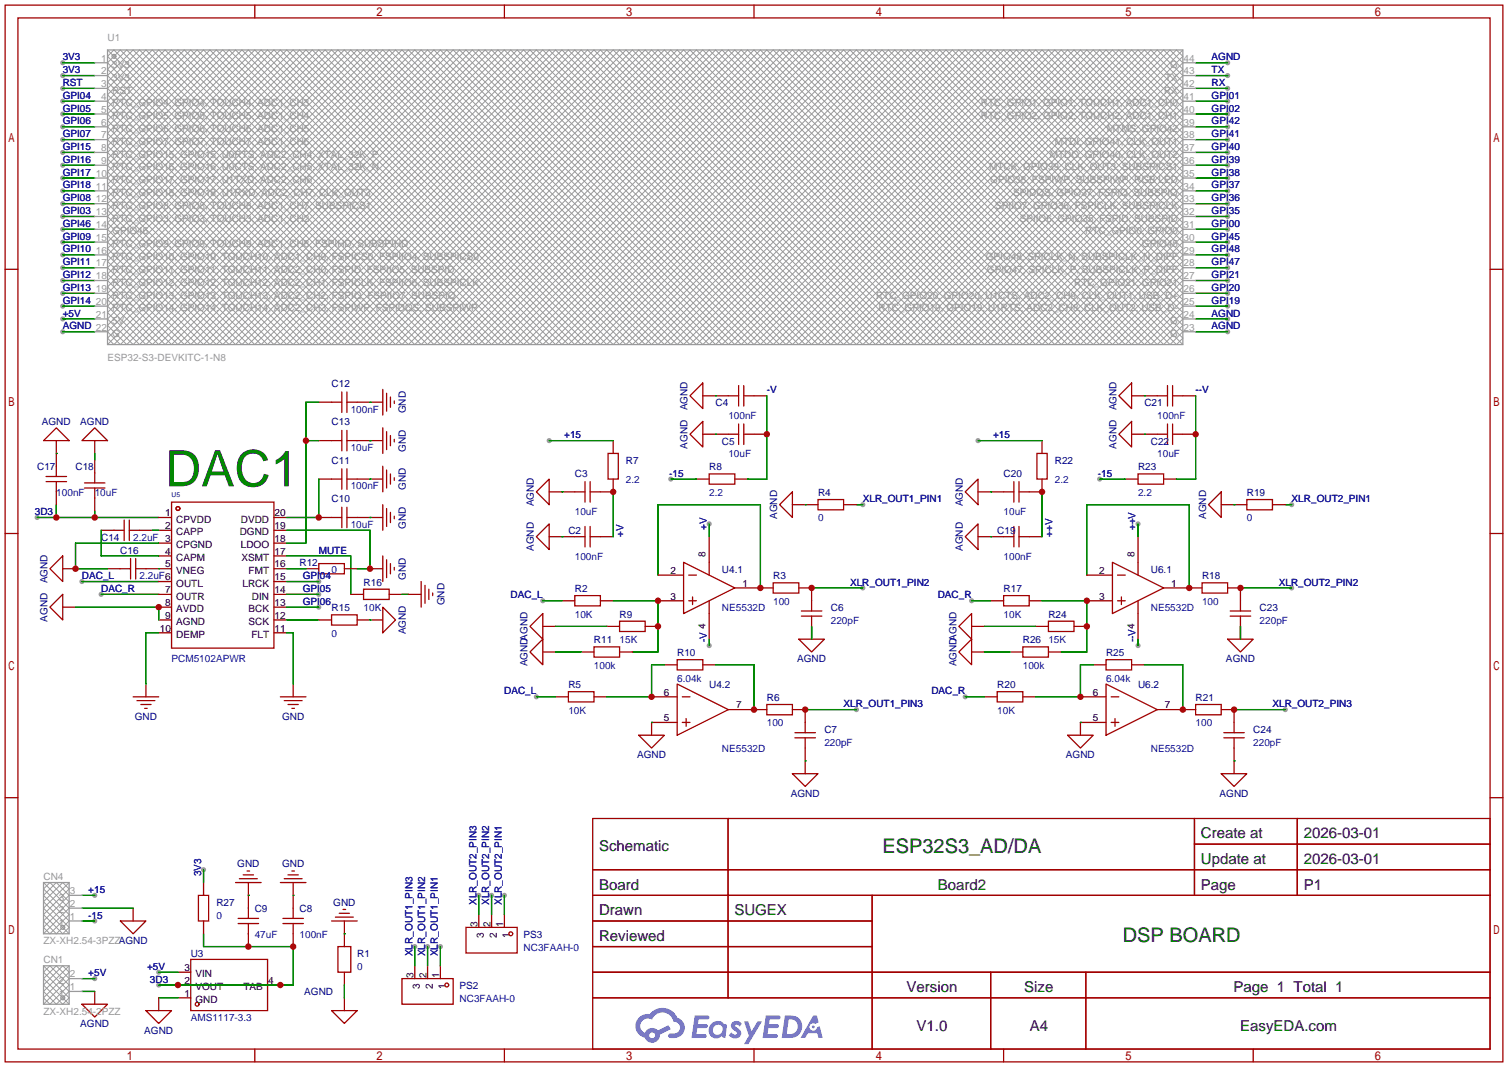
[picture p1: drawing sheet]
<svg xmlns="http://www.w3.org/2000/svg" width="299mm" height="212mm" viewBox="0 0 299 212" stroke-linecap="round" stroke-linejoin="round" font-family="sans-serif">
<g fill="#999">
<circle cx="243.6" cy="15" r=".51"/>
<circle cx="243.6" cy="17.5" r=".51"/>
<circle cx="243.6" cy="20.1" r=".51"/>
<circle cx="243.6" cy="22.6" r=".51"/>
<circle cx="243.6" cy="25.1" r=".51"/>
<circle cx="243.6" cy="27.7" r=".51"/>
<circle cx="243.6" cy="30.2" r=".51"/>
<circle cx="243.6" cy="32.8" r=".51"/>
<circle cx="243.6" cy="35.3" r=".51"/>
<circle cx="243.6" cy="37.8" r=".51"/>
<circle cx="243.6" cy="40.4" r=".51"/>
<circle cx="243.6" cy="42.9" r=".51"/>
<circle cx="243.6" cy="45.5" r=".51"/>
<circle cx="243.6" cy="48" r=".51"/>
<circle cx="243.6" cy="50.5" r=".51"/>
<circle cx="243.6" cy="53.1" r=".51"/>
<circle cx="243.6" cy="55.6" r=".51"/>
<circle cx="243.6" cy="58.2" r=".51"/>
<circle cx="243.6" cy="60.7" r=".51"/>
<circle cx="243.6" cy="63.2" r=".51"/>
<circle cx="243.6" cy="65.8" r=".51"/>
<circle cx="12.4" cy="40.4" r=".51"/>
<circle cx="12.4" cy="37.8" r=".51"/>
<circle cx="12.4" cy="35.3" r=".51"/>
<circle cx="12.4" cy="32.8" r=".51"/>
<circle cx="12.4" cy="30.2" r=".51"/>
<circle cx="12.4" cy="27.7" r=".51"/>
<circle cx="12.4" cy="25.1" r=".51"/>
<circle cx="12.4" cy="22.6" r=".51"/>
<circle cx="12.4" cy="20.1" r=".51"/>
<circle cx="12.4" cy="17.5" r=".51"/>
<circle cx="12.4" cy="15" r=".51"/>
<circle cx="12.4" cy="12.4" r=".51"/>
<circle cx="12.4" cy="65.8" r=".51"/>
<circle cx="12.4" cy="63.2" r=".51"/>
<circle cx="12.4" cy="60.7" r=".51"/>
<circle cx="12.4" cy="58.2" r=".51"/>
<circle cx="12.4" cy="55.6" r=".51"/>
<circle cx="12.4" cy="53.1" r=".51"/>
<circle cx="12.4" cy="50.5" r=".51"/>
<circle cx="12.4" cy="48" r=".51"/>
<circle cx="12.4" cy="45.5" r=".51"/>
<circle cx="12.4" cy="42.9" r=".51"/>
<circle cx="243.6" cy="12.4" r=".51"/>
<circle cx="7.4" cy="102.6" r=".51"/>
<circle cx="31.5" cy="195.3" r=".51"/>
<circle cx="18.8" cy="194.1" r=".51"/>
<circle cx="31.5" cy="192.8" r=".51"/>
<circle cx="16.3" cy="115.3" r=".51"/>
<circle cx="20.1" cy="117.9" r=".51"/>
<circle cx="18.8" cy="182.6" r=".51"/>
<circle cx="18.8" cy="177.5" r=".51"/>
<circle cx="107.7" cy="119.1" r=".51"/>
<circle cx="171.2" cy="116.6" r=".51"/>
<circle cx="169.9" cy="140.7" r=".51"/>
<circle cx="171.2" cy="100.1" r=".51"/>
<circle cx="106.4" cy="138.2" r=".51"/>
<circle cx="109" cy="87.4" r=".51"/>
<circle cx="133.1" cy="95" r=".51"/>
<circle cx="140.7" cy="103.9" r=".51"/>
<circle cx="140.7" cy="128" r=".51"/>
<circle cx="63.2" cy="115.3" r=".51"/>
<circle cx="63.2" cy="117.9" r=".51"/>
<circle cx="63.2" cy="120.4" r=".51"/>
<circle cx="82.3" cy="187.7" r=".51"/>
<circle cx="84.8" cy="187.7" r=".51"/>
<circle cx="87.4" cy="187.7" r=".51"/>
<circle cx="95" cy="177.5" r=".51"/>
<circle cx="97.5" cy="177.5" r=".51"/>
<circle cx="100.1" cy="177.5" r=".51"/>
<circle cx="192.8" cy="119.1" r=".51"/>
<circle cx="256.3" cy="116.6" r=".51"/>
<circle cx="255" cy="140.7" r=".51"/>
<circle cx="256.3" cy="100.1" r=".51"/>
<circle cx="191.5" cy="138.2" r=".51"/>
<circle cx="194.1" cy="87.4" r=".51"/>
<circle cx="218.2" cy="95" r=".51"/>
<circle cx="225.8" cy="103.9" r=".51"/>
<circle cx="225.8" cy="128" r=".51"/>
<circle cx="40.4" cy="172.5" r=".51"/>
</g>
<g fill="none" stroke="#a10000" stroke-width=".25">
<path d="M1 1h297.2v209.6h-297.2zM3.6 3.6h292.1v204.4h-292.1zM50.5 1v2.6M100.1 1v2.6M149.6 1v2.6M199.1 1v2.6M248.7 1v2.6M1 53.4h2.6M295.7 53.4h2.5M1 105.8h2.6M295.7 105.8h2.5M1 158.2h2.6"/>
<path d="M295.7 158.2h2.5M117.6 162.3h178.1v45.7h-178.1zM117.6 172.5h178.1M117.6 177.5h178.1M144.5 162.3v35.6M173 177.5v30.5M237 162.3v15.2M237 167.4h58.7M257.4 162.3v15.2M117.6 182.6h55.4M117.6 192.8h178.1M117.6 187.7h55.4"/>
<path d="M117.6 197.9h178.1M196.6 192.8v15.2M215.4 192.8v15.2M50.5 208v2.6M100.1 208v2.6M149.6 208v2.6M199.1 208v2.6M248.7 208v2.6"/>
</g>
<g fill="#5487ff">
<path d="M145.3 202.7a1.3 1.3 0 0 1 1.9 .3l-.4 .6a.54 .54 0 0 0-.9-.2l.1 .2a1.58 1.58 0 0 1 1 1.5 1.43 1.43 0 0 1-2.4 .2l.5-.6a.64 .64 0 0 0 .5 .5 .64 .64 0 0 0 .7-.3l-.2-.2a1.35 1.35 0 0 1-.9-1.8z"/>
<path d="M147.6 202.5h.9l.6 2 1.2-2h.9l-2.7 4.6h-.9l1-1.7z"/>
<path d="M137.8 201.4h1.7a1.31 1.31 0 0 1 1.2 .2 .4 .4 0 0 1-.3 .5l-1.8 .1-.1 .9h1.6a.4 .4 0 0 1 .4 .4 .4 .4 0 0 1-.5 .4h-1.6l-.2 1.2h.8a1.23 1.23 0 0 1 1.2 .2 .39 .39 0 0 1-.4 .5h-2.6z"/>
<path d="M151.9 201.4h1.7a1.32 1.32 0 0 1 1.2 .2 .39 .39 0 0 1-.3 .5l-1.8 .1-.1 .9h1.6a.4 .4 0 0 1 .4 .4 .4 .4 0 0 1-.4 .4h-1.7l-.2 1.2h.8a1.23 1.23 0 0 1 1.2 .1 .39 .39 0 0 1-.4 .6h-2.6z"/>
<path d="M161.3 201.4h.8l.3 1.3-.6 .4a.75 .75 0 0 0-1.1 .3 .75 .75 0 0 0 .5 1 .75 .75 0 0 0 .9-.7l.5-.2 .6 2.3h-.8l-.3-.9h-1.8l-.5 .9h-1z"/>
<path d="M155.7 201.4l-.6 4.4h1.5a2.27 2.27 0 0 0 2.6-2.2 2.27 2.27 0 0 0-2.7-2.2zM156.5 202.1a1.5 1.5 0 0 1 1.8 1.6 1.5 1.5 0 0 1-1.9 1.4h-.3z"/>
<path d="M141.2 203a1.6 1.6 0 0 0-.3 2.3 1.6 1.6 0 0 0 2.3 .2l.7 .3 .3-2.4-.1-.3-.5-.1a1.58 1.58 0 0 0-2.4 0zM141.8 203.5a.99 .99 0 0 1 1.6 .3 .99 .99 0 0 1-.9 1.4 .94 .94 0 0 1-1-.6 .94 .94 0 0 1 .3-1.1z"/>
<path d="M126.8 201.8a2.37 2.37 0 0 0 1.1 4 1.54 1.54 0 0 0 1.8 1 1.54 1.54 0 0 0 1.2-1.6l2.2-1.1-.5-.8-2 1a1.57 1.57 0 0 0-2.7 .5 1.5 1.5 0 0 1-.7-2.1 1.5 1.5 0 0 1 2.2-.5 2.23 2.23 0 0 1 2.3-1.4 2.23 2.23 0 0 1 2 1.8 1.16 1.16 0 0 1 1.2 1.1 1.16 1.16 0 0 1-1.1 1.2h-.7a.47 .47 0 0 0-.5 .4 .47 .47 0 0 0 .4 .5 2.17 2.17 0 0 0 2.5-.9 2.17 2.17 0 0 0-.3-2.7l-.8-.4a3.2 3.2 0 0 0-5.5-.7l-1.1 .1zM128.8 205.3a.6 .6 0 0 1 1.2 0 .6 .6 0 0 1-1.2 0z"/>
<circle cx="161.4" cy="203.6" r=".28"/>
</g>
<g fill="none" stroke="#008700" stroke-width=".25">
<path d="M12.4 15h6.4M12.4 17.5h6.4M12.4 12.4h6.4M237.2 15h6.4M237.2 17.5h6.4M237.2 12.4h6.4M12.4 20.1h6.4M12.4 22.6h6.4M12.4 25.1h6.4M12.4 27.7h6.4M12.4 30.2h6.4M12.4 32.8h6.4"/>
<path d="M12.4 35.3h6.4M12.4 37.8h6.4M237.2 20.1h6.4M237.2 22.6h6.4M237.2 25.1h6.4M237.2 27.7h6.4M237.2 30.2h6.4M237.2 32.8h6.4M237.2 35.3h6.4M237.2 37.8h6.4M12.4 40.4h6.4M12.4 42.9h6.4"/>
<path d="M12.4 45.5h6.4M12.4 48h6.4M12.4 50.5h6.4M12.4 53.1h6.4M12.4 55.6h6.4M12.4 58.2h6.4M237.2 40.4h6.4M237.2 42.9h6.4M237.2 45.5h6.4M237.2 48h6.4M237.2 50.5h6.4M237.2 53.1h6.4"/>
<path d="M237.2 55.6h6.4M237.2 58.2h6.4M12.4 60.7h6.4M12.4 63.2h6.4M12.4 65.8h6.4M63.2 79.8h-2.5v27.9h-3.8M73.4 79.8h.1M142 78.5h.1M152.1 78.5v16.5h-3.8M227.1 78.5h.1M237.2 60.7h6.4M237.2 63.2h6.4"/>
<path d="M237.2 65.8h6.4M237.2 78.5v16.5h-3.8M11.2 89.9h.1M18.8 89.9v1.3M60.7 87.4h2.5M63.2 95v7.6h-6.3M73.4 95h.1M73.4 87.4h.1M109 87.4h12.7M111.5 97.5h.1M121.7 97.5v8.9M133.1 95h5.1"/>
<path d="M142 86.1h.1M194.1 87.4h12.7M196.6 97.5h.1M206.8 97.5v8.9M218.2 95h5.1M227.1 86.1h.1M7.4 102.6h24.1M11.2 100.1v2.5M16.3 115.3h15.2M18.8 101.3v1.3M20.1 117.9h11.4M20.1 105.2v5h11.4"/>
<path d="M30.2 105.2h1.3M31.5 112.8h.1M31.5 107.7h-16.5v5.1h6.3M56.9 115.3h6.3M56.9 117.9h6.3M56.9 110.2h12.7v7.7M56.9 112.8h3.8M56.9 105.2h16.5v7.6h-2.5M73.4 102.6h.1M79.8 117.9h1.2M107.7 119.1h3.8M111.5 106.4h.1"/>
<path d="M121.7 119.1h8.9v10.2h-5.1M130.6 114v-13.9h20.3v16.5M140.7 103.9v2.5M159.8 100.1h.1M161 116.6h10.2M169.9 100.1h1.3M192.8 119.1h3.8M196.6 106.4h.1M206.8 119.1h8.8v10.2h-5M215.6 114v-13.9h20.4v16.5M225.8 103.9v2.5M244.9 100.1h.1"/>
<path d="M246.1 116.6h10.2M255 100.1h1.3M15 120.4h16.5v2.5M31.5 125.5h-2.5v10.1M56.9 125.5h1.3v10.1M56.9 120.4h6.3M56.9 122.9h6.3M73.4 122.9h.1M106.4 138.2h3.8M110.2 129.3h5.1M110.2 124.2h10.2M131.8 131.8h-2.5v6.4h-8.9"/>
<path d="M140.7 126.7v1.3M142 131.8h7.6v8.9M161 124.2v2.5M191.5 138.2h3.8M195.3 129.3h5.1M195.3 124.2h10.2M216.9 131.8h-2.5v6.4h-8.9M225.8 126.7v1.3M227.1 131.8h7.6v8.9M246.1 124.2v2.5M129.3 143.3h.1M159.8 150.9h.1"/>
<path d="M159.8 140.7h10.1M214.4 143.3h.1M244.9 150.9h.1M244.9 140.7h10.1M16.3 177.5h2.5M40.4 172.5v2.5M49.3 177.5h.1M58.2 177.5h.1M95 177.5v3.9M97.5 177.5v3.9M100.1 177.5v3.9M16.3 196.6h2.5"/>
<path d="M16.3 194.1h2.5M16.3 180.1h10.1M16.3 182.6h2.5M31.5 197.9h3.8M31.5 192.8h3.8M40.4 185.2v2.5h17.8v7.6h-26.7M68.3 185.2h.1M68.3 195.3v2.6M82.3 187.7v3.8M84.8 187.7v3.8M87.4 187.7v3.8"/>
</g>
<g fill="none" stroke="#a10000" stroke-width=".25">
<path d="M63.2 79.8h4.6M67.8 77.7v4.1M68.8 77.7v4.1M68.8 79.8h7.1M75.9 77.2v5.1M76.7 78v3.5M77.5 78.7v2.1M78.2 79.5v.5M139.4 75.9v5.1l-2.5-2.5zM139.4 78.5h7.2M146.6 76.5v4M147.6 78.5h4.5"/>
<path d="M147.6 76.5v4M224.5 75.9v5.1l-2.5-2.5zM224.5 78.5h7.1M231.6 76.5v4M232.7 78.5h4.5M232.7 76.5v4M9.1 94.5h4.1M9.1 95.5h4.1M11.2 84.8l2.5 2.6h-5.1zM11.2 87.4v7.1M11.2 95.5v4.6M16.8 95.8h4"/>
<path d="M16.8 96.8h4M18.8 84.8l2.5 2.6h-5zM18.8 87.4v2.5M18.8 91.2v4.6M18.8 96.8v4.5M34 99.6h20.4v28.9h-20.4zM63.2 95h4.6M63.2 87.4h4.6M67.8 85.3v4.1M67.8 93v4M68.8 95h7.1M68.8 85.3v4.1"/>
<path d="M68.8 93v4M68.8 87.4h7.1M75.9 84.8v5.1M75.9 92.5v5M76.7 85.6v3.6M76.7 93.2v3.6M77.5 86.4v2M77.5 94v2M78.2 87.1v.5M78.2 94.7v.5M106.4 97.5l2.6-2.5v5.1zM109 97.5h7.1"/>
<path d="M116.1 95.5v4.1M117.1 95.5v4.1M120.6 89.9h2.1v5.1h-2.1zM121.7 95v2.5h-4.6M121.7 87.4v2.5M138.2 95h2.5M139.4 83.6v5l-2.5-2.5zM139.4 86.1h7.2M140.7 94h5.1v2h-5.1zM145.8 95h2.5M146.6 84.1v4M147.6 84.1v4"/>
<path d="M147.6 86.1h4.5M157.2 97.5v5.1l-2.5-2.5zM162.3 99.1h5.1v2h-5.1zM191.5 97.5l2.6-2.5v5.1zM194.1 97.5h7.1M201.2 95.5v4.1M202.2 95.5v4.1M205.7 89.9h2.1v5.1h-2.1zM206.8 95v2.5h-4.6M206.8 87.4v2.5M223.3 95h2.5M224.5 83.6v5l-2.5-2.5z"/>
<path d="M224.5 86.1h7.1M225.8 94h5.1v2h-5.1zM230.9 95h2.5M231.6 84.1v4M232.7 86.1h4.5M232.7 84.1v4M242.3 97.5v5.1l-2.5-2.5zM247.4 99.1h5.1v2h-5.1zM12.4 110.2v5.1l-2.5-2.5zM12.4 112.8h2.6M20.1 105.2h4.5M21.3 112.8h4.6"/>
<path d="M24.6 103.1v4.1M25.7 105.2h4.5M25.7 103.1v4.1M25.9 110.7v4.1M26.9 112.8h7.1M26.9 110.7v4.1M31.5 102.6h2.5M31.5 105.2h2.5M31.5 107.7h2.5M31.5 110.2h2.5M31.5 115.3h2.5M31.5 117.9h2.5"/>
<path d="M54.4 102.6h2.5M54.4 105.2h2.5M54.4 107.7h2.5M54.4 110.2h2.5M54.4 112.8h2.5M54.4 115.3h2.5M54.4 117.9h2.5M60.7 112.8h2.5M63.2 111.8h5.1v2h-5.1zM63.2 102.6h4.6M67.8 100.6v4M68.3 112.8h2.6"/>
<path d="M68.8 102.6h7.1M68.8 100.6v4M69.6 117.9h2.5M72.1 116.8h5.1v2.1h-5.1zM73.4 112.8h2.5M75.9 100.1v5.1M75.9 110.2v5.1M76.7 100.8v3.6M76.7 111v3.6M77.2 117.9h2.6M77.5 101.6v2M77.5 111.8v2"/>
<path d="M78.2 102.4v.5M78.2 112.5v.5M81 117.9h2.6M83.6 115.3v5.1M84.3 116.1v3.5M85.1 116.8v2.1M85.9 117.6v.5M106.4 106.4l2.6-2.5v5.1zM109 106.4h7.1M111.5 119.1h2.5M114 118.1h5.1v2h-5.1zM116.1 104.4v4.1"/>
<path d="M117.1 106.4h4.6M117.1 104.4v4.1M119.1 119.1h2.6M130.6 119.1h5M130.6 114h5M135.6 111.5l10.2 5.1-10.2 5.1zM136.7 119.1h1.5M136.7 114h1.5M137.4 118.4v1.5M140.7 106.4v7.6M140.7 119.1v7.6M145.8 116.6h7.6"/>
<path d="M153.4 115.6h5.1v2h-5.1zM157.2 100.1h5.1M158.5 116.6h2.5v4.6M167.4 100.1h2.5M191.5 106.4l2.6-2.5v5.1zM194.1 106.4h7.1M196.6 119.1h2.5M199.1 118.1h5.1v2h-5.1zM201.2 104.4v4.1M202.2 106.4h4.6M202.2 104.4v4.1M204.2 119.1h2.6"/>
<path d="M215.6 119.1h5.1M215.6 114h5.1M220.7 111.5l10.2 5.1-10.2 5.1zM221.7 119.1h1.6M221.7 114h1.6M222.5 118.4v1.5M225.8 106.4v7.6M225.8 119.1v7.6M230.9 116.6h7.6M238.5 115.6h5.1v2h-5.1zM242.3 100.1h5.1M243.6 116.6h2.5v4.6"/>
<path d="M252.5 100.1h2.5M9.9 120.4l2.5-2.5v5zM12.4 120.4h2.6M26.4 138.2h5.1M27.2 138.9h3.5M27.9 139.7h2.1M29 135.6v2.6M31.5 120.4h2.5M31.5 122.9h2.5M31.5 125.5h2.5M54.4 120.4h2.5M54.4 122.9h2.5"/>
<path d="M54.4 125.5h2.5M55.6 138.2h5.1M56.4 138.9h3.5M57.1 139.7h2.1M58.2 135.6v2.6M63.2 122.9h2.6M65.8 121.9h5.1v2.1h-5.1zM70.9 122.9h5M75.9 120.4l2.6 2.5-2.6 2.6zM105.2 129.3l2.5-2.6v5.1zM107.7 121.7v5l-2.5-2.5zM107.7 124.2h2.5"/>
<path d="M107.7 129.3h2.5M110.2 138.2h2.6M112.8 137.2h5.1v2h-5.1zM115.3 129.3h2.6M117.9 128.3h5v2h-5zM117.9 138.2h2.5M120.4 124.2h2.5M122.9 123.2h5.1v2h-5.1zM122.9 129.3h2.6M128 124.2h2.6M129.3 138.2h5.1M131.8 131.8h2.6"/>
<path d="M134.4 130.8h5v2h-5zM134.4 135.6l10.1 5.1-10.1 5.1zM135.4 138.2h1.5M139.4 131.8h2.6M152.1 139.7h5.1v2h-5.1zM158.5 126.7h5.1l-2.6 2.6zM159 122.2h4.1M159 121.2h4.1M161 122.2v4.5M192.8 121.7v5l-2.6-2.5zM192.8 126.7v5.1l-2.6-2.5zM192.8 124.2h2.5"/>
<path d="M192.8 129.3h2.5M195.3 138.2h2.6M197.9 137.2h5v2h-5zM200.4 129.3h2.5M202.9 128.3h5.1v2h-5.1zM202.9 138.2h2.6M205.5 124.2h2.5M208 123.2h5.1v2h-5.1zM208 129.3h2.6M213.1 124.2h2.5M214.4 138.2h5.1M216.9 131.8h2.6"/>
<path d="M219.5 130.8h5v2h-5zM219.5 135.6l10.1 5.1-10.1 5.1zM220.5 138.2h1.5M224.5 131.8h2.6M237.2 139.7h5.1v2h-5.1zM243.6 126.7h5.1l-2.6 2.6zM244.1 122.2h4.1M244.1 121.2h4.1M246.1 122.2v4.5M28.7 140.5h.5M57.9 140.5h.5M126.7 145.8h5.1l-2.5 2.5z"/>
<path d="M134.4 143.3h-5.1v2.5M135.4 143.3h1.5M136.1 142.5v1.5M144.5 140.7h7.6M157.2 153.4h5.1l-2.5 2.6zM157.2 140.7h2.6v4.6M157.7 145.3h4.1M157.7 146.3h4.1M159.8 146.3v7.1M211.8 145.8h5.1l-2.5 2.5zM219.5 143.3h-5.1v2.5M220.5 143.3h1.5"/>
<path d="M221.2 142.5v1.5M229.6 140.7h7.6M242.3 153.4h5.1l-2.5 2.6zM242.3 140.7h2.6v4.6M242.8 145.3h4.1M242.8 146.3h4.1M244.9 146.3v7.1M39.4 177.5h2v5.1h-2zM40.4 175v2.5M46.7 175h5.1M47.5 174.2h3.6M48.3 173.5h2"/>
<path d="M49 172.7h.5M49.3 175v7.1M55.6 175h5.1M56.4 174.2h3.5M57.1 173.5h2.1M57.9 172.7h.5M58.2 175v7.1M16.3 199.1h5l-2.5 2.6zM18.8 196.6v2.5M23.9 182.6h5.1l-2.6 2.6zM26.4 180.1v2.5M31.5 197.9v2.5"/>
<path d="M35.3 197.9h2.5M35.3 195.3h2.5M35.3 192.8h2.5M37.8 190.2h15.3v10.2h-15.3zM40.4 182.6v2.6M47.2 182.1h4.1M47.2 183.1h4.1M49.3 183.1v4.6M53.1 195.3h2.5M56.1 182.1h4.1M56.1 183.1h4.1M58.2 183.1v4.6"/>
<path d="M65.8 182.6h5.1M66.5 181.9h3.6M67.1 187.7h2.5v5.1h-2.5zM67.3 181.1h2M68.1 180.3h.5M68.3 182.6v5.1M68.3 192.8v2.5M68.3 197.9v2.5M79.8 194.1h10.1v5h-10.1zM82.3 191.5v2.6M84.8 191.5v2.6M87.4 191.5v2.6"/>
<path d="M92.5 183.9h10.1v5.1h-10.1zM95 181.4v2.5M97.5 181.4v2.5M100.1 181.4v2.5M29 200.4h5l-2.5 2.5zM65.8 200.4h5.1l-2.6 2.5z"/>
<circle cx="35.3" cy="100.8" r=".38"/>
<circle cx="39.1" cy="199.1" r=".38"/>
<circle cx="88.6" cy="195.3" r=".38"/>
<circle cx="101.3" cy="185.2" r=".38"/>
</g>
<g fill="none" stroke="#999" stroke-width=".2">
<path d="M21.3 11.2l57.2 57.1 58.4-58.4 58.4 58.4 39.4-39.3-19.1-19.1-58.4 58.4-58.4-58.4-58.4 58.4-19.1-19 39.4-39.4 58.4 58.4 58.4-58.4 57.2 57.2-1.3 1.2-58.4-58.4-58.4 58.4-58.4-58.4-36.9 36.8 21.6 21.6 58.4-58.4 58.5 58.4 58.4-58.4 16.5 16.5-41.9 41.9-58.4-58.4-58.5 58.4-54.6-54.6 3.8-3.8 58.5 58.4 58.4-58.4 58.4 58.4 34.3-34.3-24.1-24.1-58.5 58.4-58.4-58.4-58.4 58.4-14-13.9 44.5-44.5 58.4 58.4 58.4-58.4 52.1 52.1-6.4 6.3-58.4-58.4-58.4 58.4-58.4-58.4-31.8 31.8 26.7 26.6 58.4-58.4 58.4 58.4 58.5-58.4 11.4 11.4-47 47-58.4-58.4-58.4 58.4-49.6-49.5 8.9-8.9 58.4 58.4 58.5-58.4 58.4 58.4 29.2-29.2-29.2-29.2-58.4 58.4-58.5-58.4-58.4 58.4-8.9-8.9 49.6-49.5 58.4 58.4 58.4-58.4 47 47-11.4 11.4-58.5-58.4-58.4 58.4-58.4-58.4-26.7 26.7 31.8 31.7 58.4-58.4 58.4 58.4 58.4-58.4 6.4 6.4-52.1 52-58.4-58.4-58.4 58.4-44.5-44.4 14-14 58.4 58.4 58.4-58.4 58.5 58.4 24.1-24.1-34.3-34.3-58.4 58.4-58.4-58.4-58.5 58.4-3.8-3.8 54.6-54.6 58.5 58.4 58.4-58.4 41.9 41.9-16.5 16.5-58.4-58.4-58.5 58.4-58.4-58.4-21.6 21.6 36.9 36.8 58.4-58.4 58.4 58.4 58.4-58.4 1.3 1.3-57.2 57.1-58.4-58.4-58.4 58.4-39.4-39.3 19.1-19.1 58.4 58.4 58.4-58.4 58.4 58.4 19.1-19-39.4-39.4-58.4 58.4-58.4-58.4-57.2 57.2 1.3 1.2 58.4-58.4 58.4 58.4 58.5-58.4 36.8 36.8-21.6 21.6-58.4-58.4-58.4 58.4-58.5-58.4-16.5 16.5 41.9 41.9 58.5-58.4 58.4 58.4 54.6-54.6-3.8-3.8-58.4 58.4-58.5-58.4-58.4 58.4-34.3-34.3 24.2-24.1 58.4 58.4 58.4-58.4 58.4 58.4 14-13.9-44.5-44.5-58.4 58.4-58.4-58.4-52.1 52.1 6.4 6.3 58.4-58.4 58.4 58.4 58.4-58.4 31.8 31.8-26.7 26.6-58.4-58.4-58.4 58.4-58.4-58.4-11.5 11.4 47 47 58.4-58.4 58.5 58.4 49.5-49.5-8.9-8.9-58.4 58.4-58.4-58.4-58.5 58.4-29.2-29.2 29.2-29.2 58.5 58.4 58.4-58.4 58.4 58.4 8.9-8.9-49.5-49.5-58.5 58.4-58.4-58.4-47 47 11.5 11.4 58.4-58.4 58.4 58.4 58.4-58.4 26.7 26.7-31.8 31.7-58.4-58.4-58.4 58.4-58.4-58.4-6.4 6.4 52.1 52 58.4-58.4 58.4 58.4 44.5-44.4-14-14-58.4 58.4-58.4-58.4-58.4 58.4-24.2-24.1 34.3-34.3 58.4 58.4 58.5-58.4 58.4 58.4 3.8-3.8-54.6-54.6-58.4 58.4-58.5-58.4-41.9 41.9 16.5 16.5 58.5-58.4 58.4 58.4 58.4-58.4 21.6 21.6-36.8 36.8-58.5-58.4-58.4 58.4-58.4-58.4zM21.3 9.9l58.5 58.4 58.4-58.4 58.4 58.4 38.1-38.1-20.3-20.3-58.4 58.4-58.5-58.4-58.4 58.4-17.8-17.8 40.7-40.6 58.4 58.4 58.4-58.4 55.9 55.9-2.5 2.5-58.5-58.4-58.4 58.4-58.4-58.4-35.6 35.6 22.9 22.8 58.4-58.4 58.4 58.4 58.5-58.4 15.2 15.2-43.2 43.2-58.4-58.4-58.4 58.4-53.4-53.3 5.1-5.1 58.4 58.4 58.5-58.4 58.4 58.4 33-33-25.4-25.4-58.4 58.4-58.4-58.4-58.5 58.4-12.7-12.7 45.8-45.7 58.4 58.4 58.4-58.4 50.8 50.8-7.6 7.6-58.4-58.4-58.5 58.4-58.4-58.4-30.5 30.5 28 27.9 58.4-58.4 58.4 58.4 58.4-58.4 10.2 10.2-48.3 48.2-58.4-58.4-58.4 58.4-48.3-48.2 10.2-10.2 58.4 58.4 58.4-58.4 58.5 58.4 27.9-27.9-30.5-30.5-58.4 58.4-58.4-58.4-58.4 58.4-7.7-7.6 50.8-50.8 58.5 58.4 58.4-58.4 45.7 45.7-12.7 12.7-58.4-58.4-58.4 58.4-58.5-58.4-25.4 25.4 33.1 33 58.4-58.4 58.4 58.4 58.4-58.4 5.1 5.1-53.3 53.3-58.5-58.4-58.4 58.4-43.2-43.2 15.3-15.2 58.4 58.4 58.4-58.4 58.4 58.4 22.9-22.8-35.6-35.6-58.4 58.4-58.4-58.4-58.4 58.4-2.6-2.5 55.9-55.9 58.4 58.4 58.5-58.4 40.6 40.6-17.8 17.8-58.4-58.4-58.4 58.4-58.4-58.4-20.4 20.3 38.1 38.1 58.5-58.4 58.4 58.4 58.4-58.4M22.8 10.8l.1 .2M22.9 11.3l-.1 .2M21.3 68.3l58.5-58.4 58.4 58.4 58.4-58.4 38.1 38.1-20.3 20.3-58.4-58.4-58.5 58.4-58.4-58.4-17.8 17.8 40.7 40.6 58.4-58.4 58.4 58.4 55.9-55.9-2.5-2.5-58.5 58.4-58.4-58.4-58.4 58.4-35.6-35.5 22.9-22.9 58.4 58.4 58.4-58.4 58.5 58.4 15.2-15.2-43.2-43.2-58.4 58.4-58.4-58.4-53.4 53.3 5.1 5.1 58.4-58.4 58.5 58.4 58.4-58.4 33 33-25.4 25.4-58.4-58.4-58.4 58.4-58.5-58.4-12.7 12.7 45.8 45.7 58.4-58.4 58.4 58.4 50.8-50.8-7.6-7.6-58.4 58.4-58.5-58.4-58.4 58.4-30.5-30.5 28-27.9 58.4 58.4 58.4-58.4 58.4 58.4 10.2-10.1-48.3-48.3-58.4 58.4-58.4-58.4-48.3 48.3 10.2 10.1 58.4-58.4 58.4 58.4 58.5-58.4 27.9 27.9-30.5 30.5-58.4-58.4-58.4 58.4-58.4-58.4-7.7 7.6 50.8 50.8 58.5-58.4 58.4 58.4 45.7-45.7-12.7-12.7-58.4 58.4-58.4-58.4-58.5 58.4-25.4-25.4 33.1-33 58.4 58.4 58.4-58.4 58.4 58.4 5.1-5.1-53.3-53.3-58.5 58.4-58.4-58.4-43.2 43.2 15.3 15.2 58.4-58.4 58.4 58.4 58.4-58.4 22.9 22.9-35.6 35.5-58.4-58.4-58.4 58.4-58.4-58.4-2.6 2.5 55.9 55.9 58.4-58.4 58.5 58.4 40.6-40.6-17.8-17.8-58.4 58.4-58.4-58.4-58.4 58.4-20.4-20.3 38.1-38.1 58.5 58.4 58.4-58.4 58.4 58.4M8.6 176.3l5.1 5.1-3.8 3.8-1.3-1.3 5.1-5.1-3.8-3.8zM8.6 177.5l5.1 5.1-2.5 2.6-2.6-2.6 5.1-5.1-2.5-2.5zM8.6 175l5.1 5.1-5.1 5.1M12.4 175l-3.8 3.8 5.1 5.1-1.3 1.3-3.8-3.8 5.1-5.1zM13.7 175l-5.1 5.1 5.1 5.1M8.6 199.1l5.1-5-2.5-2.6-2.6 2.6 5.1 5M8.6 191.5l5.1 5.1-2.5 2.5-2.6-2.5 5.1-5.1"/>
<path d="M9.9 191.5l-1.3 1.3 5.1 5.1-1.3 1.2-3.8-3.8 3.8-3.8 1.3 1.3-5.1 5.1 1.3 1.2 3.8-3.8zM12.6 197.5l.2 .2M12.6 183.6l.2 .1M12.8 198l-.2 .2M12.8 184.1l-.2 .1"/>
</g>
<g fill="none" stroke="#999" stroke-width=".25">
<path d="M18.8 12.4h2.5M18.8 15h2.5M18.8 17.5h2.5M21.3 9.9h213.4v58.4h-213.4zM234.7 12.4h2.5M234.7 15h2.5M234.7 17.5h2.5M18.8 20.1h2.5M18.8 22.6h2.5M18.8 25.1h2.5M18.8 27.7h2.5M18.8 30.2h2.5"/>
<path d="M18.8 32.8h2.5M18.8 35.3h2.5M18.8 37.8h2.5M234.7 20.1h2.5M234.7 22.6h2.5M234.7 25.1h2.5M234.7 27.7h2.5M234.7 30.2h2.5M234.7 32.8h2.5M234.7 35.3h2.5M234.7 37.8h2.5M18.8 40.4h2.5"/>
<path d="M18.8 42.9h2.5M18.8 45.5h2.5M18.8 48h2.5M18.8 50.5h2.5M18.8 53.1h2.5M18.8 55.6h2.5M18.8 58.2h2.5M234.7 40.4h2.5M234.7 42.9h2.5M234.7 45.5h2.5M234.7 48h2.5M234.7 50.5h2.5"/>
<path d="M234.7 53.1h2.5M234.7 55.6h2.5M234.7 58.2h2.5M18.8 60.7h2.5M18.8 63.2h2.5M18.8 65.8h2.5M234.7 60.7h2.5M234.7 63.2h2.5M234.7 65.8h2.5M8.6 175h5.1v10.2h-5.1zM13.7 177.5h2.6M8.6 191.5h5.1v7.6h-5.1z"/>
<path d="M13.7 196.6h2.6M13.7 194.1h2.6M13.7 182.6h2.6M13.7 180.1h2.6"/>
<circle cx="22.6" cy="11.2" r=".38"/>
<circle cx="12.4" cy="197.9" r=".38"/>
<circle cx="12.4" cy="183.9" r=".38"/>
</g>
<g fill="#c00">
<circle cx="11.2" cy="102.6" r=".63"/>
<circle cx="18.8" cy="102.6" r=".63"/>
<circle cx="55.6" cy="195.3" r=".63"/>
<circle cx="35.3" cy="195.3" r=".63"/>
<circle cx="58.2" cy="187.7" r=".63"/>
<circle cx="49.3" cy="187.7" r=".63"/>
<circle cx="150.9" cy="116.6" r=".63"/>
<circle cx="130.6" cy="119.1" r=".63"/>
<circle cx="130.6" cy="124.2" r=".63"/>
<circle cx="161" cy="116.6" r=".63"/>
<circle cx="159.8" cy="140.7" r=".63"/>
<circle cx="152.1" cy="86.1" r=".63"/>
<circle cx="121.7" cy="97.5" r=".63"/>
<circle cx="129.3" cy="138.2" r=".63"/>
<circle cx="149.6" cy="140.7" r=".63"/>
<circle cx="31.5" cy="120.4" r=".63"/>
<circle cx="63.2" cy="102.6" r=".63"/>
<circle cx="60.7" cy="87.4" r=".63"/>
<circle cx="73.4" cy="112.8" r=".63"/>
<circle cx="15" cy="112.8" r=".63"/>
<circle cx="236" cy="116.6" r=".63"/>
<circle cx="215.6" cy="119.1" r=".63"/>
<circle cx="215.6" cy="124.2" r=".63"/>
<circle cx="246.1" cy="116.6" r=".63"/>
<circle cx="244.9" cy="140.7" r=".63"/>
<circle cx="237.2" cy="86.1" r=".63"/>
<circle cx="206.8" cy="97.5" r=".63"/>
<circle cx="214.4" cy="138.2" r=".63"/>
<circle cx="234.7" cy="140.7" r=".63"/>
</g>
<text font-size="9.9" x="32.8" y="96.4">DAC1</text>
<g font-size="4">
<text x="175.1" y="169.1">ESP32S3_AD/DA</text>
<text x="222.8" y="186.8">DSP BOARD</text>
</g>
<g font-size="3">
<text x="238.3" y="166.3">Create at</text>
<text x="258.7" y="166.3">2026-03-01</text>
<text x="118.9" y="168.8">Schematic</text>
<text x="238.3" y="171.3">Update at</text>
<text x="258.7" y="171.3">2026-03-01</text>
<text x="118.9" y="176.4">Board</text>
<text x="186.1" y="176.4">Board2</text>
<text x="238.3" y="176.4">Page</text>
<text x="258.7" y="176.4">P1</text>
<text x="118.9" y="181.5">Drawn</text>
<text x="145.7" y="181.5">SUGEX</text>
<text x="118.9" y="186.6">Reviewed</text>
<text x="179.9" y="196.7">Version</text>
<text x="203.2" y="196.7">Size</text>
<text x="244.8" y="196.7">Page 1 Total 1</text>
<text x="181.9" y="204.4">V1.0</text>
<text x="204.3" y="204.4">A4</text>
<text x="246.1" y="204.4">EasyEDA.com</text>
</g>
<g font-size="2" fill="#00f">
<text x="12.4" y="12">3V3</text>
<text x="240.4" y="12">AGND</text>
<text x="12.4" y="17">RST</text>
<text x="12.4" y="14.5">3V3</text>
<text x="240.4" y="14.5">TX</text>
<text x="240.4" y="17">RX</text>
<text x="12.4" y="22.1">GPI05</text>
<text x="12.4" y="19.6">GPI04</text>
<text x="240.4" y="19.6">GPI01</text>
<text x="240.4" y="22.1">GPI02</text>
<text x="12.4" y="29.7">GPI15</text>
<text x="12.4" y="27.2">GPI07</text>
<text x="12.4" y="24.7">GPI06</text>
<text x="240.4" y="24.7">GPI42</text>
<text x="240.4" y="27.2">GPI41</text>
<text x="240.4" y="29.7">GPI40</text>
<text x="12.4" y="34.8">GPI17</text>
<text x="12.4" y="32.3">GPI16</text>
<text x="240.4" y="32.3">GPI39</text>
<text x="240.4" y="34.8">GPI38</text>
<text x="12.4" y="39.9">GPI08</text>
<text x="12.4" y="37.4">GPI18</text>
<text x="240.4" y="37.4">GPI37</text>
<text x="240.4" y="39.9">GPI36</text>
<text x="12.4" y="47.5">GPI09</text>
<text x="12.4" y="45">GPI46</text>
<text x="12.4" y="42.4">GPI03</text>
<text x="240.4" y="42.4">GPI35</text>
<text x="240.4" y="45">GPI00</text>
<text x="240.4" y="47.5">GPI45</text>
<text x="12.4" y="52.6">GPI11</text>
<text x="12.4" y="50.1">GPI10</text>
<text x="240.4" y="50.1">GPI48</text>
<text x="240.4" y="52.6">GPI47</text>
<text x="12.4" y="57.7">GPI13</text>
<text x="12.4" y="55.1">GPI12</text>
<text x="240.4" y="55.1">GPI21</text>
<text x="240.4" y="57.7">GPI20</text>
<text x="12.4" y="65.3">AGND 22</text>
<text x="12.4" y="62.8">+5V</text>
<text x="12.4" y="60.2">GPI14</text>
<text x="240.4" y="60.2">GPI19</text>
<text x="240.4" y="62.8">AGND</text>
<text x="240.4" y="65.3">AGND</text>
<text x="69.6" y="81.8">100nF</text>
<text x="144.5" y="83.1">100nF</text>
<text x="152.1" y="78">-V</text>
<text x="229.6" y="83.1">100nF</text>
<text x="237.2" y="78">--V</text>
<text x="69.6" y="89.4">10uF</text>
<text x="112" y="86.9">+15</text>
<text x="197" y="86.9">+15</text>
<text x="124.2" y="95.8">2.2</text>
<text x="132.8" y="94.5">-15</text>
<text x="144.5" y="90.7">10uF</text>
<text x="209.3" y="95.8">2.2</text>
<text x="217.9" y="94.5">-15</text>
<text x="229.6" y="90.7">10uF</text>
<text x="11.2" y="98.3">100nF</text>
<text x="18.8" y="98.3">10uF</text>
<text x="69.6" y="97.1">100nF</text>
<text x="140.7" y="98.3">2.2</text>
<text x="171.2" y="99.6">XLR_OUT1_PIN1</text>
<text x="225.8" y="98.3">2.2</text>
<text x="256.3" y="99.6">XLR_OUT2_PIN1</text>
<text x="6.9" y="102.1">3D3</text>
<text x="26.4" y="107.2">2.2uF 3</text>
<text x="69.6" y="104.7">10uF</text>
<text x="114" y="102.1">10uF</text>
<text x="123.7" y="106.4" transform="rotate(-90 123.7 106.4)">+V</text>
<text x="140.2" y="105.2" transform="rotate(-90 140.2 105.2)">+V</text>
<text x="162.3" y="103.4">0</text>
<text x="199.1" y="102.1">10uF</text>
<text x="208.8" y="106.4" transform="rotate(-90 208.8 106.4)">++V</text>
<text x="225.3" y="105.2" transform="rotate(-90 225.3 105.2)">++V</text>
<text x="247.4" y="103.4">0</text>
<text x="63.2" y="109.8">MUTE</text>
<text x="65.8" y="113.6">0</text>
<text x="114" y="111">100nF</text>
<text x="199.1" y="111">100nF</text>
<text x="16.3" y="114.8">DAC_L</text>
<text x="20.1" y="117.4">DAC_R</text>
<text x="27.7" y="114.8">2.2uF6</text>
<text x="60.1" y="114.8">GPI04</text>
<text x="60.1" y="117.4">GPI05</text>
<text x="60.1" y="119.9">GPI06</text>
<text x="101.3" y="118.6">DAC_L</text>
<text x="153.4" y="119.9">100</text>
<text x="168.7" y="116.1">XLR_OUT1_PIN2</text>
<text x="186.1" y="118.6">DAC_R</text>
<text x="238.5" y="119.9">100</text>
<text x="253.7" y="116.1">XLR_OUT2_PIN2</text>
<text x="72.1" y="121.2">10K</text>
<text x="114" y="122.5">10K</text>
<text x="143.3" y="121.2">NE5532D</text>
<text x="164.8" y="123.7">220pF</text>
<text x="199.1" y="122.5">10K</text>
<text x="228.3" y="121.2">NE5532D</text>
<text x="249.9" y="123.7">220pF</text>
<text x="34" y="131.3">PCM5102APWR</text>
<text x="65.8" y="126.3">0</text>
<text x="122.9" y="127.5">15K</text>
<text x="140.2" y="127.4" transform="rotate(-90 140.2 127.4)">-V 4</text>
<text x="208" y="127.5">15K</text>
<text x="225.3" y="127.4" transform="rotate(-90 225.3 127.4)">--V4</text>
<text x="100" y="137.7">DAC_L</text>
<text x="117.9" y="132.6">100k</text>
<text x="134.4" y="135.2">6.04k</text>
<text x="184.8" y="137.7">DAC_R</text>
<text x="202.9" y="132.6">100k</text>
<text x="219.5" y="135.2">6.04k</text>
<text x="112.8" y="141.5">10K</text>
<text x="167.4" y="140.2">XLR_OUT1_PIN3</text>
<text x="197.9" y="141.5">10K</text>
<text x="252.5" y="140.2">XLR_OUT2_PIN3</text>
<text x="143.3" y="149.1">NE5532D</text>
<text x="152.1" y="144">100</text>
<text x="163.6" y="147.9">220pF</text>
<text x="228.3" y="149.1">NE5532D</text>
<text x="237.2" y="144">100</text>
<text x="248.7" y="147.9">220pF</text>
<text x="39.9" y="173.7" transform="rotate(-90 39.9 173.7)">3V3</text>
<text x="17.5" y="177.1">+15</text>
<text x="94.5" y="179.5" transform="rotate(-90 94.5 179.5)">XLR_OUT2_PIN3</text>
<text x="97.1" y="179.5" transform="rotate(-90 97.1 179.5)">XLR_OUT2_PIN2</text>
<text x="99.6" y="179.5" transform="rotate(-90 99.6 179.5)">XLR_OUT2_PIN1</text>
<text x="17.5" y="182.1">-15</text>
<text x="42.9" y="182.1">0</text>
<text x="50.5" y="186">47uF</text>
<text x="59.4" y="186">100nF</text>
<text x="81.8" y="189.6" transform="rotate(-90 81.8 189.6)">XLR_OUT1_PIN3</text>
<text x="84.4" y="189.6" transform="rotate(-90 84.4 189.6)">XLR_OUT1_PIN2</text>
<text x="86.9" y="189.6" transform="rotate(-90 86.9 189.6)">XLR_OUT1_PIN1</text>
<text x="103.9" y="188.5">NC3FAAH-0</text>
<text x="17.5" y="193.6">+5V</text>
<text x="29.2" y="192.3">+5V</text>
<text x="29.8" y="194.8">3D3</text>
<text x="70.9" y="192.3">0</text>
<text x="37.8" y="202.5">AMS1117-3.3</text>
<text x="91.2" y="198.7">NC3FAAH-0</text>
</g>
<g font-size="2" fill="#999">
<text x="21.3" y="8.2">U1</text>
<text x="20.1" y="12.2">1</text>
<text x="20.1" y="14.7">2</text>
<text x="20.1" y="17.3">3</text>
<text x="22.3" y="13.5">3V3</text>
<text x="22.3" y="16">3V3</text>
<text x="231.2" y="16">TX</text>
<text x="232.2" y="13.5">G</text>
<text x="234.8" y="17.3">42</text>
<text x="234.8" y="14.7">43</text>
<text x="234.8" y="12.2">44</text>
<text x="20.1" y="19.8">4</text>
<text x="20.1" y="22.4">5</text>
<text x="22.3" y="18.6">RST</text>
<text x="22.3" y="21.1">RTC_GPIO4, GPIO4, TOUCH4, ADC1_CH3</text>
<text x="22.3" y="23.6">RTC_GPIO5, GPIO5, TOUCH5, ADC1_CH4</text>
<text x="194.6" y="23.6">RTC_GPIO2, GPIO2, TOUCH2, ADC1_CH1</text>
<text x="194.6" y="21.1">RTC_GPIO1, GPIO1, TOUCH1, ADC1_CH0</text>
<text x="231" y="18.6">RX</text>
<text x="234.8" y="22.4">40</text>
<text x="234.8" y="19.8">41</text>
<text x="20.1" y="24.9">6</text>
<text x="20.1" y="27.4">7</text>
<text x="20.1" y="30">8</text>
<text x="22.3" y="26.2">RTC_GPIO6, GPIO6, TOUCH6, ADC1_CH5</text>
<text x="22.3" y="28.7">RTC_GPIO7, GPIO7, TOUCH7, ADC1_CH6</text>
<text x="209.3" y="28.7">MTDI, GPIO41, CLK_OUT1</text>
<text x="219.6" y="26.2">MTMS, GPIO42</text>
<text x="234.8" y="30">37</text>
<text x="234.8" y="27.4">38</text>
<text x="234.8" y="24.9">39</text>
<text x="19" y="35.1">10</text>
<text x="20.1" y="32.5">9</text>
<text x="22.3" y="31.3">RTC_GPIO15, GPIO15, U0RTS, ADC2_CH4, XTAL_32K_P</text>
<text x="22.3" y="33.8">RTC_GPIO16, GPIO16, U0CTS, ADC2_CH5, XTAL_32K_N</text>
<text x="196.3" y="33.8">MTCK, GPIO39, CLK_OUT3, SUBSPICS1</text>
<text x="208.3" y="31.3">MTDO, GPIO40, CLK_OUT2</text>
<text x="234.8" y="35.1">35</text>
<text x="234.8" y="32.5">36</text>
<text x="19" y="37.6">11</text>
<text x="19" y="40.1">12</text>
<text x="22.3" y="36.3">RTC_GPIO17, GPIO17, U1TXD, ADC2_CH6</text>
<text x="22.3" y="38.9">RTC_GPIO18, GPIO18, U1RXD, ADC2_CH7, CLK_OUT3</text>
<text x="22.3" y="41.4">RTC_GPIO8, GPIO8, TOUCH8, ADC1_CH7, SUBSPICS1</text>
<text x="196.5" y="36.3">GPIO38, FSPIWP, SUBSPIWP, RGB LED</text>
<text x="197.5" y="41.4">SPIIO7, GPIO36, FSPICLK, SUBSPICLK</text>
<text x="201" y="38.9">SPIDQS, GPIO37, FSPIQ, SUBSPIQ</text>
<text x="234.8" y="40.1">33</text>
<text x="234.8" y="37.6">34</text>
<text x="19" y="42.7">13</text>
<text x="19" y="45.2">14</text>
<text x="19" y="47.8">15</text>
<text x="22.3" y="44">RTC_GPIO3, GPIO3, TOUCH3, ADC1_CH2</text>
<text x="22.3" y="46.5">GPIO46</text>
<text x="202.3" y="44">SPIIO6, GPIO35, FSPID, SUBSPID</text>
<text x="215.3" y="46.5">RTC_GPIO0, GPIO0</text>
<text x="234.8" y="47.8">30</text>
<text x="234.8" y="45.2">31</text>
<text x="234.8" y="42.7">32</text>
<text x="19" y="50.3">16</text>
<text x="19" y="52.8">17</text>
<text x="22.3" y="49">RTC_GPIO9, GPIO9, TOUCH9, ADC1_CH8, FSPIHD, SUBSPIHD</text>
<text x="22.3" y="51.6">RTC_GPIO10, GPIO10, TOUCH10, ADC1_CH9, FSPICS0, FSPIIO4, SUBSPICS0</text>
<text x="195.6" y="51.6">GPIO48, SPICLK_N, SUBSPICLK_N_DIFF</text>
<text x="226.6" y="49">GPIO45</text>
<text x="234.8" y="52.8">28</text>
<text x="234.8" y="50.3">29</text>
<text x="19" y="55.4">18</text>
<text x="19" y="57.9">19</text>
<text x="22.3" y="54.1">RTC_GPIO11, GPIO11, TOUCH11, ADC2_CH0, FSPID, FSPIIO5, SUBSPID</text>
<text x="22.3" y="56.7">RTC_GPIO12, GPIO12, TOUCH12, ADC2_CH1, FSPICLK, FSPIIO6, SUBSPICLK</text>
<text x="22.3" y="59.2">RTC_GPIO13, GPIO13, TOUCH13, ADC2_CH2, FSPIQ, FSPIIO7, SUBSPIQ</text>
<text x="173.8" y="59.2">RTC_GPIO20, GPIO20, U1CTS, ADC2_CH9, CLK_OUT1, USB_D+</text>
<text x="195.8" y="54.1">GPIO47, SPICLK_P, SUBSPICLK_P_DIFF</text>
<text x="213.1" y="56.7">RTC_GPIO21, GPIO21</text>
<text x="234.8" y="57.9">26</text>
<text x="234.8" y="55.4">27</text>
<text x="19" y="60.5">20</text>
<text x="19" y="63">21</text>
<text x="22.3" y="61.7">RTC_GPIO14, GPIO14, TOUCH14, ADC2_CH3, FSPIWP, FSPIDQS, SUBSPIWP</text>
<text x="22.3" y="64.3">5V</text>
<text x="174.3" y="61.7">RTC_GPIO19, GPIO19, U1RTS, ADC2_CH8, CLK_OUT2, USB_D-</text>
<text x="232.2" y="64.3">G</text>
<text x="234.8" y="65.5">23</text>
<text x="234.8" y="63">24</text>
<text x="234.8" y="60.5">25</text>
<text x="21.3" y="71.7">ESP32-S3-DEVKITC-1-N8</text>
<text x="22.3" y="66.8">G</text>
<text x="232.2" y="66.8">G</text>
<text x="8.6" y="174.5">CN4</text>
<text x="11.7" y="178.6">3</text>
<text x="13.8" y="179.8">2</text>
<text x="13.8" y="177.3">3</text>
<text x="11.7" y="183.7">1</text>
<text x="11.7" y="181.1">2</text>
<text x="13.8" y="182.4">1</text>
<text x="8.6" y="191">CN1</text>
<text x="8.6" y="187.2">ZX-XH2.54-3PZZAGND</text>
<text x="11.7" y="197.6">1</text>
<text x="11.7" y="195.1">2</text>
<text x="13.8" y="196.4">1</text>
<text x="13.8" y="193.8">2</text>
<text x="8.6" y="201.2">ZX-XH2.54-2PZZ</text>
</g>
<g font-size="2" fill="#000080">
<text x="65.8" y="76.7">C12</text>
<text x="80.5" y="82" transform="rotate(-90 80.5 82)">GND</text>
<text x="136.4" y="81.4" transform="rotate(-90 136.4 81.4)">AGND</text>
<text x="142" y="80.5">C4</text>
<text x="221.5" y="81.4" transform="rotate(-90 221.5 81.4)">AGND</text>
<text x="227.1" y="80.5">C21</text>
<text x="8.3" y="84.4">AGND</text>
<text x="15.9" y="84.4">AGND</text>
<text x="65.8" y="84.4">C13</text>
<text x="80.5" y="89.6" transform="rotate(-90 80.5 89.6)">GND</text>
<text x="136.4" y="89" transform="rotate(-90 136.4 89)">AGND</text>
<text x="143.3" y="88.2">C5</text>
<text x="221.5" y="89" transform="rotate(-90 221.5 89)">AGND</text>
<text x="228.3" y="88.2">C22</text>
<text x="7.4" y="93.2">C17</text>
<text x="15" y="93.2">C18</text>
<text x="65.8" y="92">C11</text>
<text x="114" y="94.5">C3</text>
<text x="124.2" y="92">R7</text>
<text x="140.7" y="93.2">R8</text>
<text x="199.1" y="94.5">C20</text>
<text x="209.3" y="92">R22</text>
<text x="225.8" y="93.2">R23</text>
<text x="65.8" y="99.6">C10</text>
<text x="80.5" y="97.2" transform="rotate(-90 80.5 97.2)">GND</text>
<text x="105.9" y="100.4" transform="rotate(-90 105.9 100.4)">AGND</text>
<text x="162.3" y="98.3">R4</text>
<text x="191" y="100.4" transform="rotate(-90 191 100.4)">AGND</text>
<text x="247.4" y="98.3">R19</text>
<text x="20.1" y="107.2">C14</text>
<text x="80.5" y="104.8" transform="rotate(-90 80.5 104.8)">GND</text>
<text x="112.8" y="105.9">C2</text>
<text x="154.2" y="102.9" transform="rotate(-90 154.2 102.9)">AGND</text>
<text x="197.9" y="105.9">C19</text>
<text x="239.3" y="102.9" transform="rotate(-90 239.3 102.9)">AGND</text>
<text x="23.9" y="109.8">C16</text>
<text x="59.4" y="112.3">R12</text>
<text x="105.9" y="109.3" transform="rotate(-90 105.9 109.3)">AGND</text>
<text x="143.3" y="113.6">U4.1</text>
<text x="191" y="109.3" transform="rotate(-90 191 109.3)">AGND</text>
<text x="228.3" y="113.6">U6.1</text>
<text x="9.4" y="115.6" transform="rotate(-90 9.4 115.6)">AGND</text>
<text x="72.1" y="116.1">R16</text>
<text x="80.5" y="115" transform="rotate(-90 80.5 115)">GND</text>
<text x="114" y="117.4">R2</text>
<text x="153.4" y="114.8">R3</text>
<text x="199.1" y="117.4">R17</text>
<text x="238.5" y="114.8">R18</text>
<text x="9.4" y="123.3" transform="rotate(-90 9.4 123.3)">AGND</text>
<text x="65.8" y="121.2">R15</text>
<text x="80.5" y="125.8" transform="rotate(-90 80.5 125.8)">AGND</text>
<text x="88.2" y="120.1" transform="rotate(-90 88.2 120.1)">GND</text>
<text x="122.9" y="122.5">R9</text>
<text x="164.8" y="121.2">C6</text>
<text x="208" y="122.5">R24</text>
<text x="249.9" y="121.2">C23</text>
<text x="117.9" y="127.5">R11</text>
<text x="134.4" y="130.1">R10</text>
<text x="158.2" y="131.3">AGND</text>
<text x="202.9" y="127.5">R26</text>
<text x="219.5" y="130.1">R25</text>
<text x="243.3" y="131.3">AGND</text>
<text x="104.7" y="132.2" transform="rotate(-90 104.7 132.2)">AGNDAGND</text>
<text x="112.8" y="136.4">R5</text>
<text x="140.7" y="136.4">U4.2</text>
<text x="189.8" y="132.2" transform="rotate(-90 189.8 132.2)">AGNDAGND</text>
<text x="197.9" y="136.4">R20</text>
<text x="225.8" y="136.4">U6.2</text>
<text x="26.8" y="142.8">GND</text>
<text x="56" y="142.8">GND</text>
<text x="152.1" y="139">R6</text>
<text x="237.2" y="139">R21</text>
<text x="163.6" y="145.3">C7</text>
<text x="248.7" y="145.3">C24</text>
<text x="126.4" y="150.4">AGND</text>
<text x="211.5" y="150.4">AGND</text>
<text x="156.9" y="158">AGND</text>
<text x="242" y="158">AGND</text>
<text x="47.1" y="172">GND</text>
<text x="56" y="172">GND</text>
<text x="42.9" y="179.6">R27</text>
<text x="66.1" y="179.6">GND</text>
<text x="50.5" y="180.9">C9</text>
<text x="59.4" y="180.9">C8</text>
<text x="103.9" y="186">PS3</text>
<text x="37.8" y="189.8">U3</text>
<text x="70.9" y="189.8">R1</text>
<text x="60.4" y="197.4">AGND</text>
<text x="91.2" y="196.1">PS2</text>
<text x="15.9" y="203.7">AGND</text>
<text x="28.6" y="205">AGND</text>
</g>
<g font-size="2">
<text x="32.8" y="102.4">1</text>
<text x="32.8" y="104.9">2</text>
<text x="35" y="103.6">CPVDD</text>
<text x="35" y="106.2">CAPP</text>
<text x="47.6" y="106.2">DGND</text>
<text x="47.8" y="103.6">DVDD</text>
<text x="54.5" y="107.5">18</text>
<text x="54.5" y="104.9">19</text>
<text x="54.5" y="102.4">20</text>
<text x="32.8" y="110">4</text>
<text x="32.8" y="112.5">5</text>
<text x="35" y="108.7">CPGND</text>
<text x="35" y="111.3">CAPM</text>
<text x="35" y="113.8">VNEG</text>
<text x="47.8" y="108.7">LDOO</text>
<text x="47.9" y="111.3">XSMT</text>
<text x="49.3" y="113.8">FMT</text>
<text x="54.5" y="112.5">16</text>
<text x="54.5" y="110">17</text>
<text x="133" y="113.8">2</text>
<text x="140" y="110.5" transform="rotate(-90 140 110.5)">8</text>
<text x="218.1" y="113.8">2</text>
<text x="225.1" y="110.5" transform="rotate(-90 225.1 110.5)">8</text>
<text x="32.8" y="117.6">7</text>
<text x="35" y="116.3">OUTL</text>
<text x="35" y="118.9">OUTR</text>
<text x="48.1" y="116.3">LRCK</text>
<text x="50" y="118.9">DIN</text>
<text x="54.5" y="117.6">14</text>
<text x="54.5" y="115.1">15</text>
<text x="133" y="118.9">3</text>
<text x="147.3" y="116.3">1</text>
<text x="218.1" y="118.9">3</text>
<text x="232.4" y="116.3">1</text>
<text x="31.7" y="125.2">10</text>
<text x="32.8" y="120.2">8</text>
<text x="32.8" y="122.7">9</text>
<text x="35" y="121.4">AVDD</text>
<text x="35" y="124">AGND</text>
<text x="49.3" y="124">SCK</text>
<text x="49.3" y="121.4">BCK</text>
<text x="54.5" y="125.2">11</text>
<text x="54.5" y="122.7">12</text>
<text x="54.5" y="120.2">13</text>
<text x="35" y="126.5">DEMP</text>
<text x="49.9" y="126.5">FLT</text>
<text x="131.7" y="137.9">6</text>
<text x="216.8" y="137.9">6</text>
<text x="131.7" y="143">5</text>
<text x="146" y="140.5">7</text>
<text x="216.8" y="143">5</text>
<text x="231.1" y="140.5">7</text>
<text x="94.8" y="183.8" transform="rotate(-90 94.8 183.8)">3</text>
<text x="96" y="185.9" transform="rotate(-90 96 185.9)">3</text>
<text x="97.3" y="183.8" transform="rotate(-90 97.3 183.8)">2</text>
<text x="98.6" y="185.9" transform="rotate(-90 98.6 185.9)">2</text>
<text x="99.8" y="183.8" transform="rotate(-90 99.8 183.8)">1</text>
<text x="101.1" y="185.9" transform="rotate(-90 101.1 185.9)">1</text>
<text x="36.6" y="197.6">1</text>
<text x="36.6" y="195.1">2</text>
<text x="36.6" y="192.5">3</text>
<text x="38.8" y="196.4">VOUT</text>
<text x="38.8" y="193.8">VIN</text>
<text x="48.3" y="196.4">TAB</text>
<text x="53.2" y="195.1">4</text>
<text x="82.1" y="193.9" transform="rotate(-90 82.1 193.9)">3</text>
<text x="83.3" y="196.1" transform="rotate(-90 83.3 196.1)">3</text>
<text x="84.6" y="193.9" transform="rotate(-90 84.6 193.9)">2</text>
<text x="85.9" y="196.1" transform="rotate(-90 85.9 196.1)">2</text>
<text x="87.1" y="193.9" transform="rotate(-90 87.1 193.9)">1</text>
<text x="88.4" y="196.1" transform="rotate(-90 88.4 196.1)">1</text>
<text x="38.8" y="198.9">GND</text>
</g>
<text font-size="1.3" fill="#000080" x="34" y="98.5">U5</text>
</svg>
